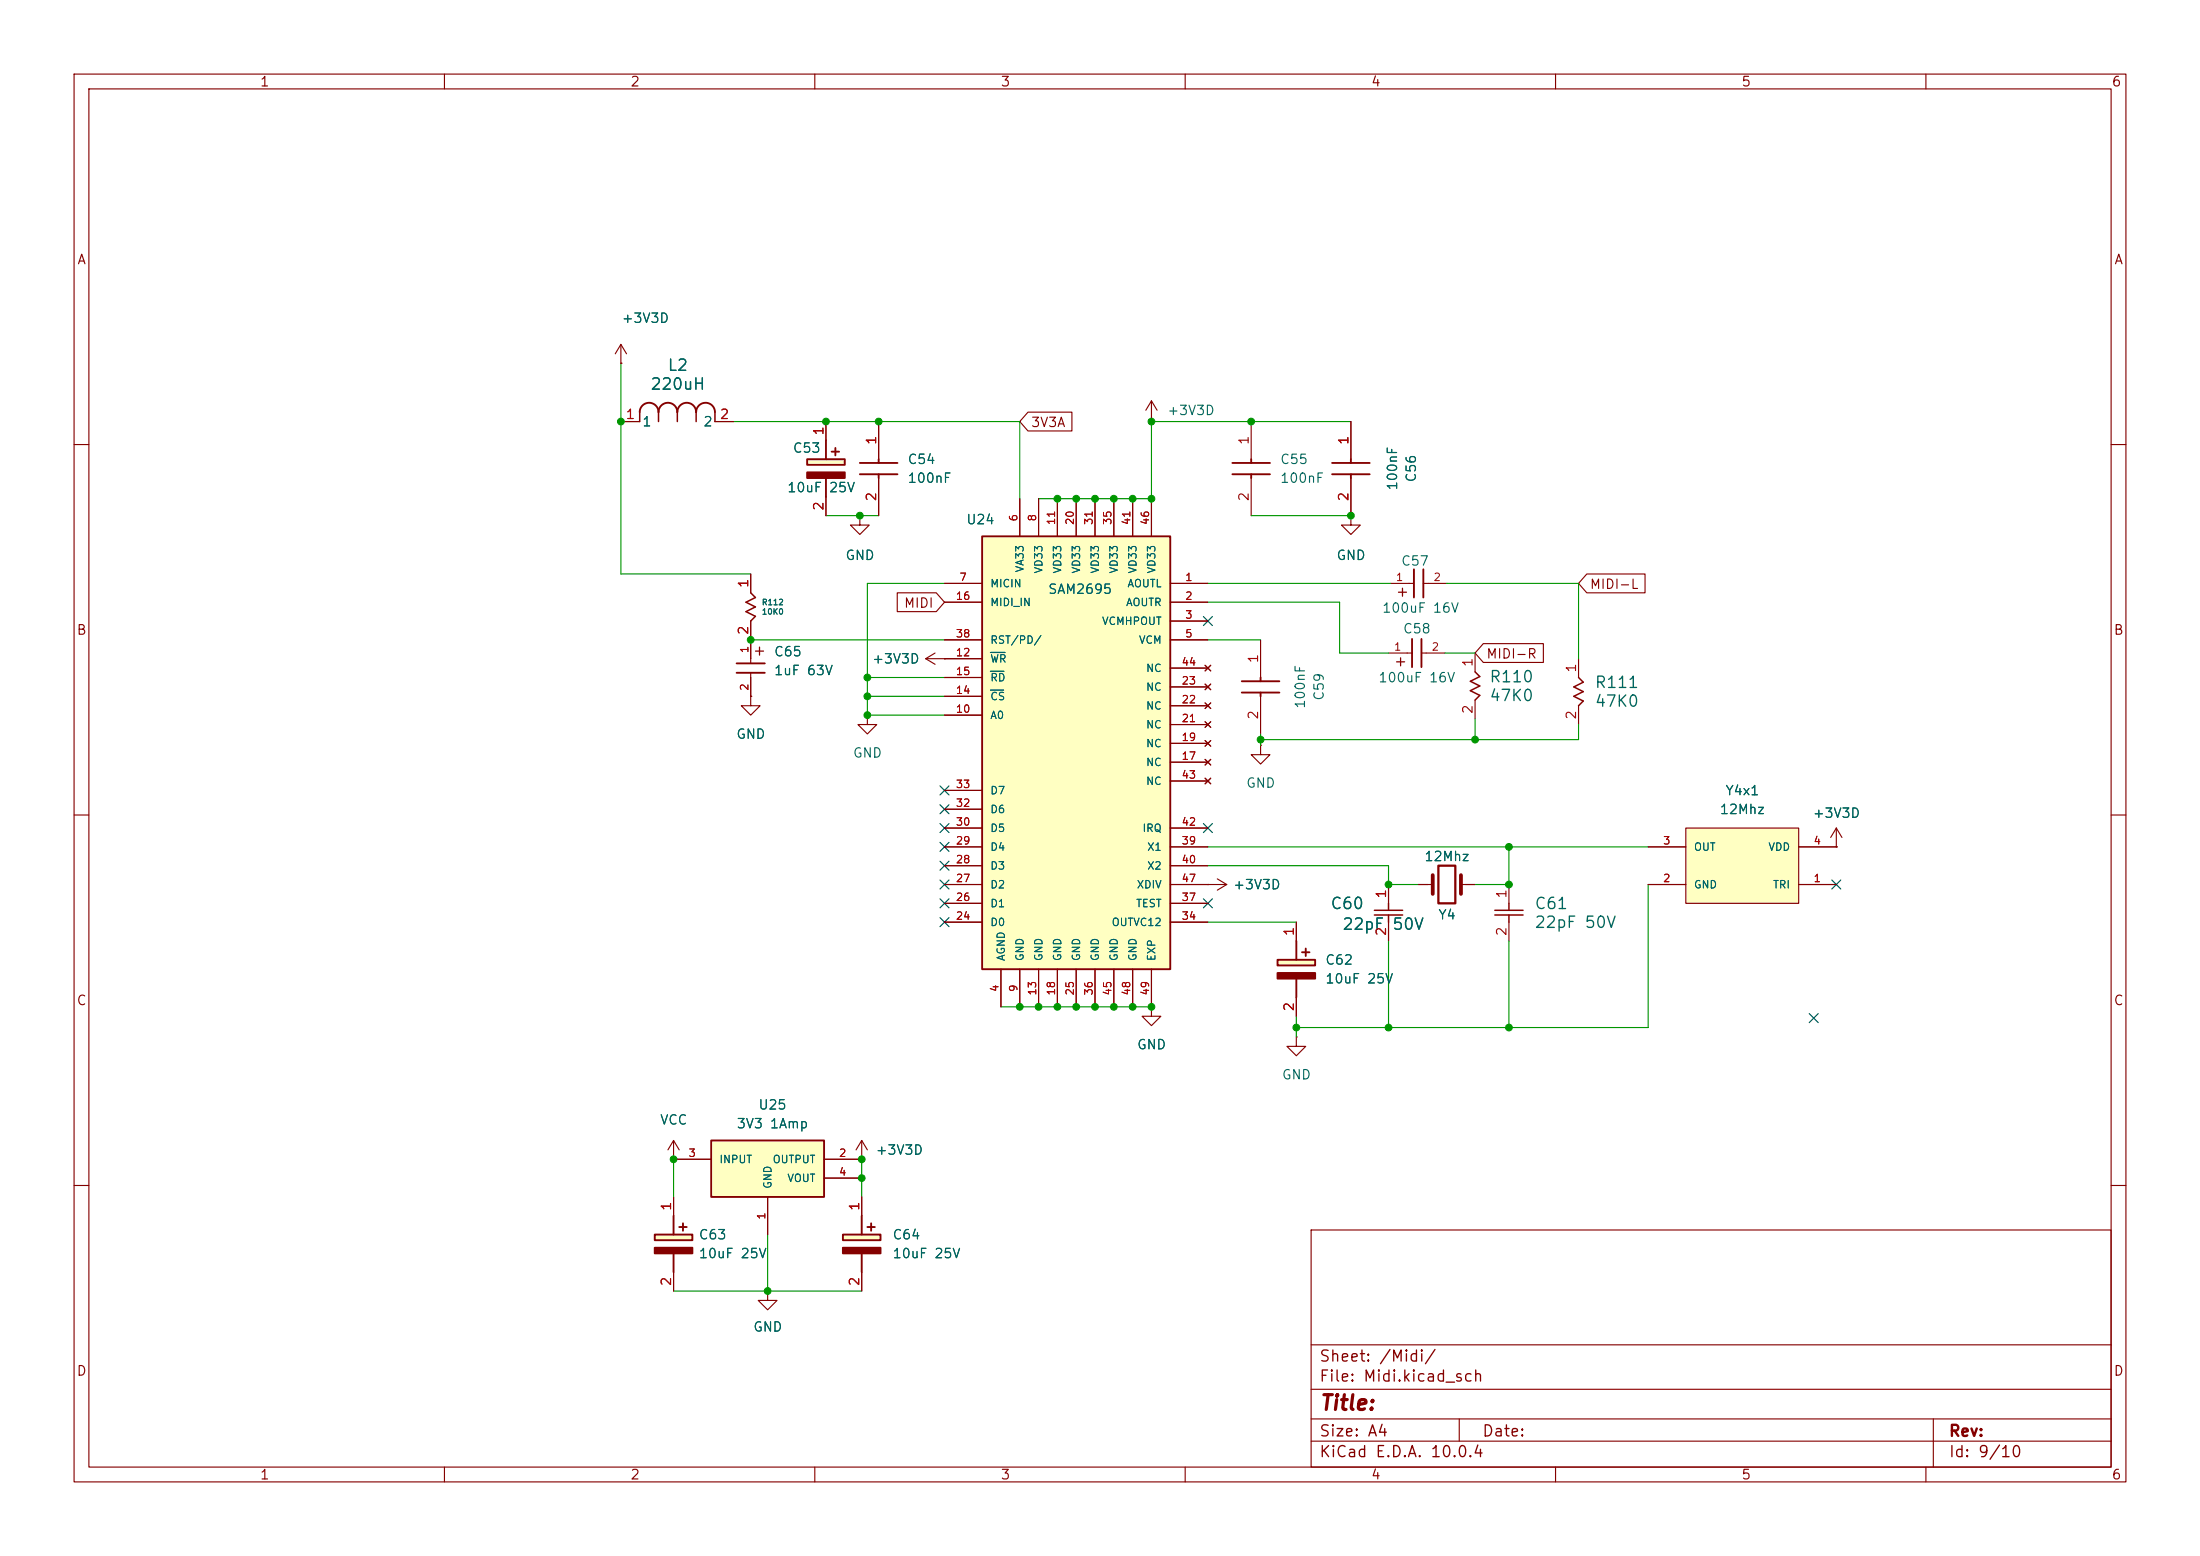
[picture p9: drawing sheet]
<svg xmlns="http://www.w3.org/2000/svg" width="297mm" height="210mm" viewBox="0 0 297 210" stroke-linecap="round" stroke-linejoin="round" font-family="sans-serif">
<g fill="none" stroke="#840000" stroke-width=".15">
<path d="M10 10h277v190h-277zM12 12h273v186h-273zM60 10v2M110 10v2M160 10v2M210 10v2M260 10v2M10 60h2M285 60h2M101.3 94v1.3h1.3l-1.3 1.2-1.2-1.2h1.2M101.3 94h.1M101.3 86.4v3.1"/>
<path d="M101.3 90.8v3.2M117.1 96.5v1.3h1.3l-1.3 1.3-1.3-1.3h1.3M117.1 96.5h.1M10 110h2M285 110h2M10 160h2M177 166h108v32h-108zM285 160h2M60 198v2M110 198v2M160 198v2M177 194.5h108"/>
<path d="M177 191.5h108M177 187.5h108M177 181.5h108M197 191.5v3M210 198v2M260 198v2M261 191.5v6.5"/>
</g>
<path d="M99.4 90.8h3.9M99.4 89.5h3.9" fill="none" stroke="#840000" stroke-width=".25"/>
<path d="M109 62h5v.7h-5z" fill="#ffffc2"/>
<g fill="none" stroke="#840000" stroke-width=".25">
<path d="M111.5 59.4v2.6M109 62h5v.7h-5zM111.5 64.5v2.6M112.3 61h1M112.8 60.5v1M166.4 62.5h5M166.4 64h5M168.9 62v.5M168.9 64v.5M179.8 62.5h5.1M179.8 64h5.1M182.4 62v.5"/>
<path d="M182.4 64v.5"/>
</g>
<path d="M109 63.8h5v.7h-5z" fill="#840000" stroke="#840000" stroke-width=".25"/>
<path d="M111.5 56.9v2.5M155.4 56.6h.1M155.4 54.1l-.7 1.3M155.4 54.1l.8 1.3M155.4 54.1v2.5M168.9 56.9v5.1M182.4 56.9v5.1M111.5 67.1v2.5M116.1 69.6v1.3h1.2l-1.2 1.2-1.3-1.2h1.3M116.1 69.6h.1M168.9 64.5v5.1M182.4 64.5v5.1" fill="none" stroke="#840000" stroke-width=".15"/>
<path d="M88.4 166.6h5.1v.8h-5.1z" fill="#ffffc2"/>
<path d="M88.4 166.6h5.1v.8h-5.1zM90.9 164.1v2.5M90.9 169.2v2.5M91.7 165.6h1M92.2 165.1v1" fill="none" stroke="#840000" stroke-width=".25"/>
<path d="M88.4 168.4h5.1v.8h-5.1z" fill="#840000" stroke="#840000" stroke-width=".25"/>
<path d="M182.4 69.6v1.3h1.2l-1.2 1.2-1.3-1.2h1.3M182.4 69.6h.1M90.9 161.5v2.6M90.9 171.7v2.5" fill="none" stroke="#840000" stroke-width=".15"/>
<path d="M113.8 166.6h5.1v.8h-5.1z" fill="#ffffc2"/>
<path d="M113.8 166.6h5.1v.8h-5.1zM116.3 164.1v2.5M116.3 169.2v2.5M117.1 165.6h1M117.6 165.1v1" fill="none" stroke="#840000" stroke-width=".25"/>
<path d="M113.8 168.4h5.1v.8h-5.1z" fill="#840000" stroke="#840000" stroke-width=".25"/>
<path d="M163.1 119.4h.1M163.1 119.4h2.5M164.3 118.6l1.3 .8M165.6 119.4l-1.3 .7M116.3 161.5v2.6M116.3 171.7v2.5" fill="none" stroke="#840000" stroke-width=".15"/>
<path d="M132.6 72.4h25.4v58.4h-25.4z" fill="#ffffc2"/>
<path d="M86.4 55.6a1.27 1.27 0 0 1 1.2-1.2 1.27 1.27 0 0 1 1.3 1.2 1.27 1.27 0 0 1 1.3-1.2 1.27 1.27 0 0 1 1.2 1.2 1.27 1.27 0 0 1 1.3-1.2 1.27 1.27 0 0 1 1.3 1.2 1.27 1.27 0 0 1 1.2-1.2 1.27 1.27 0 0 1 1.3 1.2M116.1 62.5h5.1M116.1 64h5.1M118.6 62v.5M118.6 64v.5M132.6 72.4h25.4v58.4h-25.4zM190.9 76.8v3.8M192.2 76.8v3.8M190.6 86.2v3.8M191.9 86.2v3.8" fill="none" stroke="#840000" stroke-width=".25"/>
<g fill="none" stroke="#840000" stroke-width=".15">
<path d="M83.8 49h.1M83.8 56.9h2.6M83.8 46.5l-.7 1.3M83.8 46.5l.8 1.3M83.8 46.5v2.5M96.5 56.9h2.6M118.6 56.9v5.1M101.3 77.5v2.5M118.6 64.5v5.1M127.5 78.7h5.1M137.7 67.3v5.1M140.2 67.3v5.1"/>
<path d="M142.7 67.3v5.1M145.3 67.3v5.1M147.8 67.3v5.1M150.4 67.3v5.1M152.9 67.3v5.1M155.4 67.3v5.1M158 78.7h5.1M187.7 78.7h3.2M192.1 78.7h3.2M101.3 83.8v2.6M125 88.9h7.6M125 88.9l1.2 .8"/>
<path d="M126.2 88.1l-1.2 .8M127.5 88.9h.1M127.5 81.3h5.1M127.5 86.4h5.1M127.5 96.5h5.1M127.5 94h5.1M127.5 91.4h5.1M158 81.3h5.1M158 83.8h5.1M158 86.4h5.1M158 97.8h5.1M158 95.3h5.1"/>
<path d="M158 92.7h5.1M158 90.2h5.1M162.7 99.9l.7 .8M162.7 97.4l.7 .8M162.7 94.9l.7 .7M162.7 92.3l.7 .8M162.7 89.8l.7 .8M163.4 99.9l-.7 .8M163.4 97.4l-.7 .8M163.4 94.9l-.7 .7M163.4 92.3l-.7 .8M163.4 89.8l-.7 .8"/>
<path d="M187.5 88.1h3.1M191.9 88.1h3.2M127.5 119.4h5.1M127.5 116.8h5.1M127.5 114.3h5.1M127.5 111.8h5.1M127.5 109.2h5.1M127.5 106.7h5.1M158 102.9h5.1M158 100.3h5.1M158 119.4h5.1M158 116.8h5.1"/>
<path d="M158 114.3h5.1M158 111.8h5.1M158 105.4h5.1M162.7 102.5l.7 .8M162.7 105l.7 .8M163.4 102.5l-.7 .8M163.4 105l-.7 .8M127.5 124.5h5.1M127.5 121.9h5.1M135.1 130.8v5.1M137.7 130.8v5.1M140.2 130.8v5.1"/>
<path d="M142.7 130.8v5.1M145.3 130.8v5.1M147.8 130.8v5.1M150.4 130.8v5.1M152.9 130.8v5.1M155.4 135.9v1.3h1.3l-1.3 1.2-1.2-1.2h1.2M155.4 135.9h.1M155.4 130.8v5.1M158 124.5h5.1M158 121.9h5.1M175 140v1.2h1.3l-1.3 1.3-1.3-1.3h1.3M175 140h.1"/>
<path d="M103.6 174.2v1.3h1.3l-1.3 1.3-1.2-1.3h1.2M103.6 174.2h.1"/>
</g>
<path d="M133.7 88.1h2M133.7 93.1h1.8M133.7 90.6h1.8" fill="none" stroke="#006464" stroke-width=".15"/>
<path d="M86.4 55.6v1.3M88.9 55.6v1.3M91.4 55.6v1.3M94 55.6v1.3M96.5 55.6v1.3M101.3 80l.7 .6-1.3 .7 1.3 .6-1.3 .7 1.3 .6-.7 .6" fill="none" stroke="#840000" stroke-width=".2"/>
<path d="M227.6 111.8h15.2v10.1h-15.2z" fill="#ffffc2"/>
<path d="M222.5 119.4h5.1M222.5 114.3h5.1M227.6 111.8h15.2v10.1h-15.2zM242.8 119.4h5.1M242.8 114.3h5.1M247.9 114.3h.1M247.9 111.8l-.8 1.2M247.9 111.8l.8 1.2M247.9 111.8v2.5" fill="none" stroke="#840000" stroke-width=".15"/>
<path d="M172.5 129.5h5v.8h-5z" fill="#ffffc2"/>
<path d="M167.6 91.9h5.1M167.6 93.5h5.1M170.2 91.4v.5M170.2 93.5v.5M172.5 129.5h5v.8h-5zM175 127v2.5M175 132.1v2.5M175.8 128.5h1M176.3 128v1" fill="none" stroke="#840000" stroke-width=".25"/>
<path d="M172.5 131.3h5v.8h-5z" fill="#840000" stroke="#840000" stroke-width=".25"/>
<g fill="none" stroke="#840000" stroke-width=".15">
<path d="M170.2 86.4v5M170.2 94v5.1M199.1 88.1v2.6M199.1 94.5v2.5M213.1 88.9v2.5M213.1 95.3v2.5M170.2 100.6v1.3h1.2l-1.2 1.2-1.3-1.2h1.3M170.2 100.6h.1M187.5 119.4v2.5M191.5 119.4h1.9M197.2 119.4h1.9M203.7 119.4v2.5"/>
<path d="M175 124.5v2.5M175 134.6v2.6M187.5 124.5v2.5M203.7 124.5v2.5M90.9 156.5h.1M90.9 153.9l-.7 1.3M90.9 153.9l.8 1.3M90.9 153.9v2.6M116.3 156.5h.1M116.3 153.9l-.7 1.3M116.3 153.9l.8 1.3M116.3 153.9v2.6"/>
</g>
<path d="M199.1 90.7l.7 .6-1.3 .6 1.3 .7-1.3 .6 1.3 .7-.7 .6M213.1 91.4l.6 .7-1.2 .6 1.2 .6-1.2 .7 1.2 .6-.6 .7M185.5 122.9h3.9M185.5 123.5h3.9M187.5 121.9v1M187.5 123.5v1M201.8 122.9h3.8M201.8 123.5h3.8M203.7 121.9v1M203.7 123.5v1" fill="none" stroke="#840000" stroke-width=".2"/>
<path d="M193.4 118.1v2.6M197.2 118.1v2.6" fill="none" stroke="#840000" stroke-width=".51"/>
<path d="M194.2 116.8h2.3v5.1h-2.3z" fill="none" stroke="#840000" stroke-width=".3"/>
<path d="M96 153.9h15.3v7.6h-15.3z" fill="#ffffc2"/>
<path d="M96 153.9h15.3v7.6h-15.3z" fill="none" stroke="#840000" stroke-width=".25"/>
<g fill="none" stroke="#840000" stroke-width=".15">
<path d="M83.8 49h.1M83.8 56.9h2.6M96.5 56.9h2.6M111.5 56.9v2.5M118.6 56.9v5.1M138.8 55.6h5.9v2.6h-5.9l-1.1-1.3zM182.4 56.9v5.1M101.3 77.5v2.5M111.5 67.1v2.5M116.1 69.6h.1M118.6 64.5v5.1M127.5 78.7h5.1"/>
<path d="M137.7 67.3v5.1M140.2 67.3v5.1M142.7 67.3v5.1M145.3 67.3v5.1M147.8 67.3v5.1M150.4 67.3v5.1M152.9 67.3v5.1M155.4 67.3v5.1M158 78.7h5.1M182.4 69.6h.1M182.4 64.5v5.1M214.2 77.5h7.9v2.5h-7.9l-1.1-1.3z"/>
<path d="M101.3 94h.1M101.3 83.8v5.1M101.3 91.4v2.6M121.1 80h5.3l1.1 1.3-1.1 1.3h-5.3zM127.5 88.9h.1M127.5 81.3h5.1M127.5 86.4h5.1M127.5 96.5h5.1M127.5 88.9h5.1M127.5 94h5.1M127.5 91.4h5.1M158 81.3h5.1"/>
<path d="M158 83.8h5.1M158 86.4h5.1M158 97.8h5.1M158 95.3h5.1M158 92.7h5.1M158 90.2h5.1M162.7 99.9l.7 .8M162.7 97.4l.7 .8M162.7 94.9l.7 .7M162.7 92.3l.7 .8M162.7 89.8l.7 .8M163.4 99.9l-.7 .8"/>
<path d="M163.4 97.4l-.7 .8M163.4 94.9l-.7 .7M163.4 92.3l-.7 .8M163.4 89.8l-.7 .8M200.2 86.9h8.2v2.5h-8.2l-1.1-1.3zM127.5 119.4h5.1M127.5 116.8h5.1M127.5 114.3h5.1M127.5 111.8h5.1M127.5 109.2h5.1M127.5 106.7h5.1M158 102.9h5.1"/>
<path d="M158 100.3h5.1M158 119.4h5.1M158 116.8h5.1M158 114.3h5.1M158 111.8h5.1M158 105.4h5.1M162.7 102.5l.7 .8M162.7 105l.7 .8M163.1 119.4h.1M163.4 102.5l-.7 .8M163.4 105l-.7 .8M187.5 119.4v2.5"/>
<path d="M191.5 119.4h1.3M197.9 119.4h1.2M222.5 119.4h5.1M222.5 114.3h5.1M242.8 119.4h5.1M242.8 114.3h5.1M247.9 114.3h.1M127.5 124.5h5.1M127.5 121.9h5.1M135.1 130.8v5.1M137.7 130.8v5.1M140.2 130.8v5.1"/>
<path d="M142.7 130.8v5.1M145.3 130.8v5.1M147.8 130.8v5.1M150.4 130.8v5.1M152.9 130.8v5.1M155.4 135.9h.1M155.4 130.8v5.1M158 124.5h5.1M158 121.9h5.1M175 124.5v2.5M175 134.6v2.6M187.5 124.5v2.5"/>
<path d="M90.9 156.5h.1M90.9 156.5h5.1M111.3 156.5h5M111.3 159h5M116.3 156.5h.1M90.9 161.5v2.6M90.9 171.7v2.5M103.6 174.2h.1M103.6 161.5v5.1M116.3 161.5v2.6M116.3 171.7v2.5"/>
</g>
<g fill="none" stroke="#009600" stroke-width=".15">
<path d="M83.8 49v28.5h17.5M99.1 56.9h38.6v10.4M155.4 56.9h27M155.4 56.6v10.7h-15.2M111.5 69.6h7.1M127.5 78.7h-10.4v17.8h10.4M163.1 78.7h24.6M168.9 69.6h13.5M195.3 78.7h17.8v10.2M101.3 86.4h26.2M117.1 91.4h10.4M117.1 94h10.4"/>
<path d="M163.1 81.3h17.7v6.8h6.7M163.1 86.4h7.1M170.2 99.1v1.5M195.1 88.1h4M199.1 97v2.8M213.1 97.8v2h-42.9M163.1 116.8h24.4v2.6h4M163.1 114.3h59.4M203.7 114.3v5.1h-4.6M222.5 119.4v19.3h-47.5M135.1 135.9h20.3M163.1 124.5h11.9"/>
<path d="M175 137.2v2.8M187.5 127v11.7M203.7 127v11.7M90.9 156.5v5M116.3 156.5v5M90.9 174.2h25.4M103.6 166.6v7.6"/>
</g>
<g fill="none" stroke="#000084" stroke-width=".15">
<path d="M162.5 83.2l1.2 1.2M163.7 83.2l-1.2 1.2M126.9 116.2l1.2 1.2M126.9 108.6l1.2 1.2M126.9 118.8l1.2 1.2M126.9 113.7l1.2 1.2M126.9 111.2l1.2 1.2M126.9 106.1l1.2 1.2M128.1 116.2l-1.2 1.2M128.1 108.6l-1.2 1.2M128.1 118.8l-1.2 1.2M128.1 113.7l-1.2 1.2"/>
<path d="M128.1 111.2l-1.2 1.2M128.1 106.1l-1.2 1.2M162.5 111.2l1.2 1.2M163.7 111.2l-1.2 1.2M247.3 118.8l1.2 1.2M248.5 118.8l-1.2 1.2M126.9 123.9l1.2 1.2M126.9 121.3l1.2 1.2M128.1 123.9l-1.2 1.2M128.1 121.3l-1.2 1.2M162.5 121.3l1.2 1.2M163.7 121.3l-1.2 1.2"/>
<path d="M244.2 136.8l1.3 1.2M245.5 136.8l-1.3 1.2"/>
</g>
<path d="M133.7 88.1h2M133.7 93.1h1.8M133.7 90.6h1.8" fill="none" stroke="#006464" stroke-width=".15"/>
<g fill="#009600" stroke="#009600" stroke-width=".14">
<circle cx="116.1" cy="69.6" r=".46"/>
<circle cx="111.5" cy="56.9" r=".46"/>
<circle cx="118.6" cy="56.9" r=".46"/>
<circle cx="147.8" cy="67.3" r=".46"/>
<circle cx="145.3" cy="67.3" r=".46"/>
<circle cx="142.7" cy="67.3" r=".46"/>
<circle cx="83.8" cy="56.9" r=".46"/>
<circle cx="117.1" cy="96.5" r=".46"/>
<circle cx="117.1" cy="94" r=".46"/>
<circle cx="117.1" cy="91.4" r=".46"/>
<circle cx="101.3" cy="86.4" r=".46"/>
<circle cx="155.4" cy="67.3" r=".46"/>
<circle cx="152.9" cy="67.3" r=".46"/>
<circle cx="168.9" cy="56.9" r=".46"/>
<circle cx="147.8" cy="135.9" r=".46"/>
<circle cx="150.4" cy="135.9" r=".46"/>
<circle cx="145.3" cy="135.9" r=".46"/>
<circle cx="152.9" cy="135.9" r=".46"/>
<circle cx="155.4" cy="135.9" r=".46"/>
<circle cx="187.5" cy="119.4" r=".46"/>
<circle cx="182.4" cy="69.6" r=".46"/>
<circle cx="155.4" cy="56.9" r=".46"/>
<circle cx="150.4" cy="67.3" r=".46"/>
<circle cx="170.2" cy="99.8" r=".46"/>
<circle cx="175" cy="138.7" r=".46"/>
<circle cx="203.7" cy="119.4" r=".46"/>
<circle cx="203.7" cy="138.7" r=".46"/>
<circle cx="203.7" cy="114.3" r=".46"/>
<circle cx="199.1" cy="99.8" r=".46"/>
<circle cx="187.5" cy="138.7" r=".46"/>
<circle cx="137.7" cy="135.9" r=".46"/>
<circle cx="116.3" cy="156.5" r=".46"/>
<circle cx="116.3" cy="159" r=".46"/>
<circle cx="140.2" cy="135.9" r=".46"/>
<circle cx="142.7" cy="135.9" r=".46"/>
<circle cx="90.9" cy="156.5" r=".46"/>
<circle cx="103.6" cy="174.2" r=".46"/>
</g>
<text font-size="2" fill="#840000" x="178" y="190.8">Title:</text>
<g font-size="1.5" fill="#006464">
<text x="87.7" y="53">220uH</text>
<text x="90" y="50.4">L2</text>
<text x="201" y="92.5">R110</text>
<text x="201" y="95">47K0</text>
<text x="215.2" y="93.2">R111</text>
<text x="215.2" y="95.8">47K0</text>
<text x="179.5" y="123.1">C60</text>
<text x="181.1" y="125.9">22pF</text>
<text x="187.9" y="125.9">50V</text>
<text x="207.1" y="123.1">C61</text>
<text x="207.1" y="125.6">22pF 50V</text>
</g>
<g font-size="1.5" fill="#840000">
<text x="178" y="184.2">Sheet: /Midi/</text>
<text x="178" y="186.9">File: Midi.kicad_sch</text>
<text x="178" y="197.1">KiCad E.D.A. 10.0.4</text>
<text x="178" y="194.3">Size: A4</text>
<text x="200" y="194.3">Date:</text>
<text x="263" y="194.3">Rev:</text>
<text x="263" y="197.1">Id: 9/10</text>
</g>
<g font-size="1.4" fill="#840000">
<text x="188.3" y="80.9">+</text>
<text x="103.5" y="88.9" transform="rotate(-90 103.5 88.9)">+</text>
<text x="188.1" y="90.3">+</text>
</g>
<g font-size="1.3" fill="#840000">
<text x="35" y="12">1</text>
<text x="85" y="12">2</text>
<text x="135" y="12">3</text>
<text x="185" y="12">4</text>
<text x="235" y="12">5</text>
<text x="285" y="12">6</text>
<text x="10.3" y="36">A</text>
<text x="285.3" y="36">A</text>
<text x="139.1" y="58">3V3A</text>
<text x="121.9" y="82.3">MIDI</text>
<text x="214.5" y="79.8">MIDI-L</text>
<text x="10.3" y="86">B</text>
<text x="200.6" y="89.2">MIDI-R</text>
<text x="285.3" y="86">B</text>
<text x="10.3" y="136">C</text>
<text x="285.3" y="136">C</text>
<text x="10.3" y="186">D</text>
<text x="285.3" y="186">D</text>
<text x="35" y="200">1</text>
<text x="85" y="200">2</text>
<text x="135" y="200">3</text>
<text x="185" y="200">4</text>
<text x="235" y="200">5</text>
<text x="285" y="200">6</text>
</g>
<g font-size="1.3" fill="#006464">
<text x="83.8" y="43.9">+3V3D</text>
<text x="86.6" y="57.9">1</text>
<text x="94.9" y="57.9">2</text>
<text x="157.5" y="56.3">+3V3D</text>
<text x="106.9" y="61.4">C53</text>
<text x="122.4" y="65.5">100nF</text>
<text x="122.4" y="62.9">C54</text>
<text x="172.7" y="65.5">100nF</text>
<text x="172.7" y="62.9">C55</text>
<text x="191.5" y="65.2" transform="rotate(-90 191.5 65.2)">C56</text>
<text x="106.2" y="66.8">10uF</text>
<text x="111.8" y="66.8">25V</text>
<text x="130.4" y="71.1">U24</text>
<text x="188.9" y="66.3" transform="rotate(-90 188.9 66.3)">100nF</text>
<text x="114" y="75.9">GND</text>
<text x="180.3" y="75.9">GND</text>
<text x="189.1" y="76.7">C57</text>
<text x="141.4" y="80.5">SAM2695</text>
<text x="186.5" y="83">100uF 16V</text>
<text x="104.4" y="88.9">C65</text>
<text x="117.6" y="89.9">+3V3D</text>
<text x="189.3" y="85.8">C58</text>
<text x="104.4" y="91.4">1uF 63V</text>
<text x="176.5" y="95.7" transform="rotate(-90 176.5 95.7)">100nF</text>
<text x="179" y="94.7" transform="rotate(-90 179 94.7)">C59</text>
<text x="186" y="92.4">100uF 16V</text>
<text x="99.3" y="100">GND</text>
<text x="115.1" y="102.6">GND</text>
<text x="168.1" y="106.6">GND</text>
<text x="232.8" y="107.7">Y4x1</text>
<text x="232.1" y="110.2">12Mhz</text>
<text x="244.6" y="110.7">+3V3D</text>
<text x="192.2" y="116.5">12Mhz</text>
<text x="166.4" y="120.4">+3V3D</text>
<text x="194.1" y="124.4">Y4</text>
<text x="178.8" y="130.5">C62</text>
<text x="178.8" y="133.1">10uF 25V</text>
<text x="153.4" y="141.9">GND</text>
<text x="173" y="146">GND</text>
<text x="89" y="152.1">VCC</text>
<text x="99.4" y="152.6">3V3 1Amp</text>
<text x="102.3" y="150.1">U25</text>
<text x="118.1" y="156.2">+3V3D</text>
<text x="94.2" y="167.6">C63</text>
<text x="120.4" y="167.6">C64</text>
<text x="94.2" y="170.1">10uF 25V</text>
<text x="120.4" y="170.1">10uF 25V</text>
<text x="101.6" y="180">GND</text>
</g>
<g font-size="1.3" fill="#a90000">
<text x="84.4" y="56.9">1</text>
<text x="97.1" y="56.9">2</text>
<text x="111.5" y="58.9" transform="rotate(-90 111.5 58.9)">1</text>
<text x="118.6" y="60.1" transform="rotate(-90 118.6 60.1)">1</text>
<text x="168.9" y="60.1" transform="rotate(-90 168.9 60.1)">1</text>
<text x="182.3" y="60.1" transform="rotate(-90 182.3 60.1)">1</text>
<text x="111.5" y="69" transform="rotate(-90 111.5 69)">2</text>
<text x="118.6" y="67.8" transform="rotate(-90 118.6 67.8)">2</text>
<text x="168.9" y="67.8" transform="rotate(-90 168.9 67.8)">2</text>
<text x="182.3" y="67.8" transform="rotate(-90 182.3 67.8)">2</text>
<text x="101.3" y="79.4" transform="rotate(-90 101.3 79.4)">1</text>
<text x="101.3" y="85.8" transform="rotate(-90 101.3 85.8)">2</text>
<text x="170.2" y="89.6" transform="rotate(-90 170.2 89.6)">1</text>
<text x="199.1" y="90.1" transform="rotate(-90 199.1 90.1)">1</text>
<text x="213.1" y="90.9" transform="rotate(-90 213.1 90.9)">1</text>
<text x="170.2" y="97.2" transform="rotate(-90 170.2 97.2)">2</text>
<text x="199.1" y="96.5" transform="rotate(-90 199.1 96.5)">2</text>
<text x="213.1" y="97.2" transform="rotate(-90 213.1 97.2)">2</text>
<text x="187.4" y="121.4" transform="rotate(-90 187.4 121.4)">1</text>
<text x="203.7" y="121.4" transform="rotate(-90 203.7 121.4)">1</text>
<text x="175" y="126.4" transform="rotate(-90 175 126.4)">1</text>
<text x="187.4" y="126.4" transform="rotate(-90 187.4 126.4)">2</text>
<text x="203.7" y="126.4" transform="rotate(-90 203.7 126.4)">2</text>
<text x="175" y="136.6" transform="rotate(-90 175 136.6)">2</text>
<text x="90.9" y="163.5" transform="rotate(-90 90.9 163.5)">1</text>
<text x="116.3" y="163.5" transform="rotate(-90 116.3 163.5)">1</text>
<text x="90.9" y="173.7" transform="rotate(-90 90.9 173.7)">2</text>
<text x="116.3" y="173.7" transform="rotate(-90 116.3 173.7)">2</text>
</g>
<g font-size="1" fill="#a90000">
<text x="137.6" y="70.5" transform="rotate(-90 137.6 70.5)">6</text>
<text x="140.1" y="70.5" transform="rotate(-90 140.1 70.5)">8</text>
<text x="142.7" y="70.9" transform="rotate(-90 142.7 70.9)">11</text>
<text x="145.2" y="70.9" transform="rotate(-90 145.2 70.9)">20</text>
<text x="147.8" y="70.9" transform="rotate(-90 147.8 70.9)">31</text>
<text x="150.3" y="70.9" transform="rotate(-90 150.3 70.9)">35</text>
<text x="152.8" y="70.9" transform="rotate(-90 152.8 70.9)">41</text>
<text x="155.4" y="70.9" transform="rotate(-90 155.4 70.9)">46</text>
<text x="129" y="81.2">16</text>
<text x="129.4" y="78.7">7</text>
<text x="159.9" y="78.7">1</text>
<text x="159.9" y="81.2">2</text>
<text x="159.9" y="83.7">3</text>
<text x="188.4" y="78.7">1</text>
<text x="193.4" y="78.7">2</text>
<text x="101.3" y="88.2" transform="rotate(-90 101.3 88.2)">1</text>
<text x="129" y="88.8">12</text>
<text x="129" y="86.3">38</text>
<text x="159.9" y="86.3">5</text>
<text x="188.1" y="88.1">1</text>
<text x="193.2" y="88.1">2</text>
<text x="101.3" y="93.3" transform="rotate(-90 101.3 93.3)">2</text>
<text x="129" y="93.9">14</text>
<text x="129" y="91.4">15</text>
<text x="159.4" y="95.2">22</text>
<text x="159.4" y="92.6">23</text>
<text x="159.4" y="90.1">44</text>
<text x="129" y="96.4">10</text>
<text x="159.4" y="100.3">19</text>
<text x="159.4" y="97.7">21</text>
<text x="129" y="106.6">33</text>
<text x="159.4" y="102.8">17</text>
<text x="159.4" y="105.3">43</text>
<text x="129" y="111.7">30</text>
<text x="129" y="109.1">32</text>
<text x="159.4" y="111.7">42</text>
<text x="129" y="119.3">27</text>
<text x="129" y="116.8">28</text>
<text x="129" y="114.2">29</text>
<text x="159.4" y="114.2">39</text>
<text x="159.4" y="116.8">40</text>
<text x="159.4" y="119.3">47</text>
<text x="224.4" y="119.3">2</text>
<text x="224.4" y="114.2">3</text>
<text x="244.8" y="119.3">1</text>
<text x="244.8" y="114.2">4</text>
<text x="129" y="124.4">24</text>
<text x="129" y="121.8">26</text>
<text x="159.4" y="124.4">34</text>
<text x="159.4" y="121.8">37</text>
<text x="135.1" y="134" transform="rotate(-90 135.1 134)">4</text>
<text x="137.6" y="134" transform="rotate(-90 137.6 134)">9</text>
<text x="140.1" y="134.4" transform="rotate(-90 140.1 134.4)">13</text>
<text x="142.7" y="134.4" transform="rotate(-90 142.7 134.4)">18</text>
<text x="145.2" y="134.4" transform="rotate(-90 145.2 134.4)">25</text>
<text x="147.8" y="134.4" transform="rotate(-90 147.8 134.4)">36</text>
<text x="150.3" y="134.4" transform="rotate(-90 150.3 134.4)">45</text>
<text x="152.8" y="134.4" transform="rotate(-90 152.8 134.4)">48</text>
<text x="155.4" y="134.4" transform="rotate(-90 155.4 134.4)">49</text>
<text x="92.9" y="156.4">3</text>
<text x="113.2" y="156.4">2</text>
<text x="113.2" y="158.9">4</text>
<text x="103.6" y="164.7" transform="rotate(-90 103.6 164.7)">1</text>
</g>
<g font-size="1" fill="#006464">
<text x="138.4" y="77.3" transform="rotate(-90 138.4 77.3)">VA33</text>
<text x="141" y="77.5" transform="rotate(-90 141 77.5)">VD33</text>
<text x="143.5" y="77.5" transform="rotate(-90 143.5 77.5)">VD33</text>
<text x="146.1" y="77.5" transform="rotate(-90 146.1 77.5)">VD33</text>
<text x="148.6" y="77.5" transform="rotate(-90 148.6 77.5)">VD33</text>
<text x="151.1" y="77.5" transform="rotate(-90 151.1 77.5)">VD33</text>
<text x="153.7" y="77.5" transform="rotate(-90 153.7 77.5)">VD33</text>
<text x="156.2" y="77.5" transform="rotate(-90 156.2 77.5)">VD33</text>
<text x="133.6" y="79.5">MICIN</text>
<text x="133.6" y="82.1">MIDI_IN</text>
<text x="151.9" y="82.1">AOUTR</text>
<text x="152.1" y="79.5">AOUTL</text>
<text x="133.6" y="89.7">WR</text>
<text x="133.6" y="87.1">RST/PD/</text>
<text x="148.7" y="84.6">VCMHPOUT</text>
<text x="153.7" y="87.1">VCM</text>
<text x="133.6" y="94.8">CS</text>
<text x="133.6" y="92.2">RD</text>
<text x="154.6" y="93.5">NC</text>
<text x="154.6" y="90.9">NC</text>
<text x="133.6" y="97.3">A0</text>
<text x="154.6" y="101.1">NC</text>
<text x="154.6" y="98.6">NC</text>
<text x="154.6" y="96">NC</text>
<text x="133.6" y="107.5">D7</text>
<text x="154.6" y="103.6">NC</text>
<text x="154.6" y="106.2">NC</text>
<text x="133.6" y="112.5">D5</text>
<text x="133.6" y="110">D6</text>
<text x="154.2" y="112.5">IRQ</text>
<text x="133.6" y="117.6">D3</text>
<text x="133.6" y="115.1">D4</text>
<text x="154.8" y="115.1">X1</text>
<text x="154.8" y="117.6">X2</text>
<text x="228.6" y="115.1">OUT</text>
<text x="238.7" y="115.1">VDD</text>
<text x="133.6" y="125.2">D0</text>
<text x="133.6" y="122.7">D1</text>
<text x="133.6" y="120.2">D2</text>
<text x="150" y="125.2">OUTVC12</text>
<text x="153.3" y="122.7">TEST</text>
<text x="153.4" y="120.2">XDIV</text>
<text x="228.6" y="120.2">GND</text>
<text x="239.3" y="120.2">TRI</text>
<text x="135.9" y="129.8" transform="rotate(-90 135.9 129.8)">AGND</text>
<text x="138.4" y="129.8" transform="rotate(-90 138.4 129.8)">GND</text>
<text x="141" y="129.8" transform="rotate(-90 141 129.8)">GND</text>
<text x="143.5" y="129.8" transform="rotate(-90 143.5 129.8)">GND</text>
<text x="146.1" y="129.8" transform="rotate(-90 146.1 129.8)">GND</text>
<text x="148.6" y="129.8" transform="rotate(-90 148.6 129.8)">GND</text>
<text x="151.1" y="129.8" transform="rotate(-90 151.1 129.8)">GND</text>
<text x="153.7" y="129.8" transform="rotate(-90 153.7 129.8)">GND</text>
<text x="156.2" y="129.8" transform="rotate(-90 156.2 129.8)">EXP</text>
<text x="97" y="157.2">INPUT</text>
<text x="104.2" y="157.2">OUTPUT</text>
<text x="104.4" y="160.5" transform="rotate(-90 104.4 160.5)">GND</text>
<text x="106.2" y="159.8">VOUT</text>
</g>
<g font-size=".8" fill="#006464">
<text x="102.8" y="81.9">R112</text>
<text x="102.8" y="83.1">10K0</text>
</g>
</svg>
